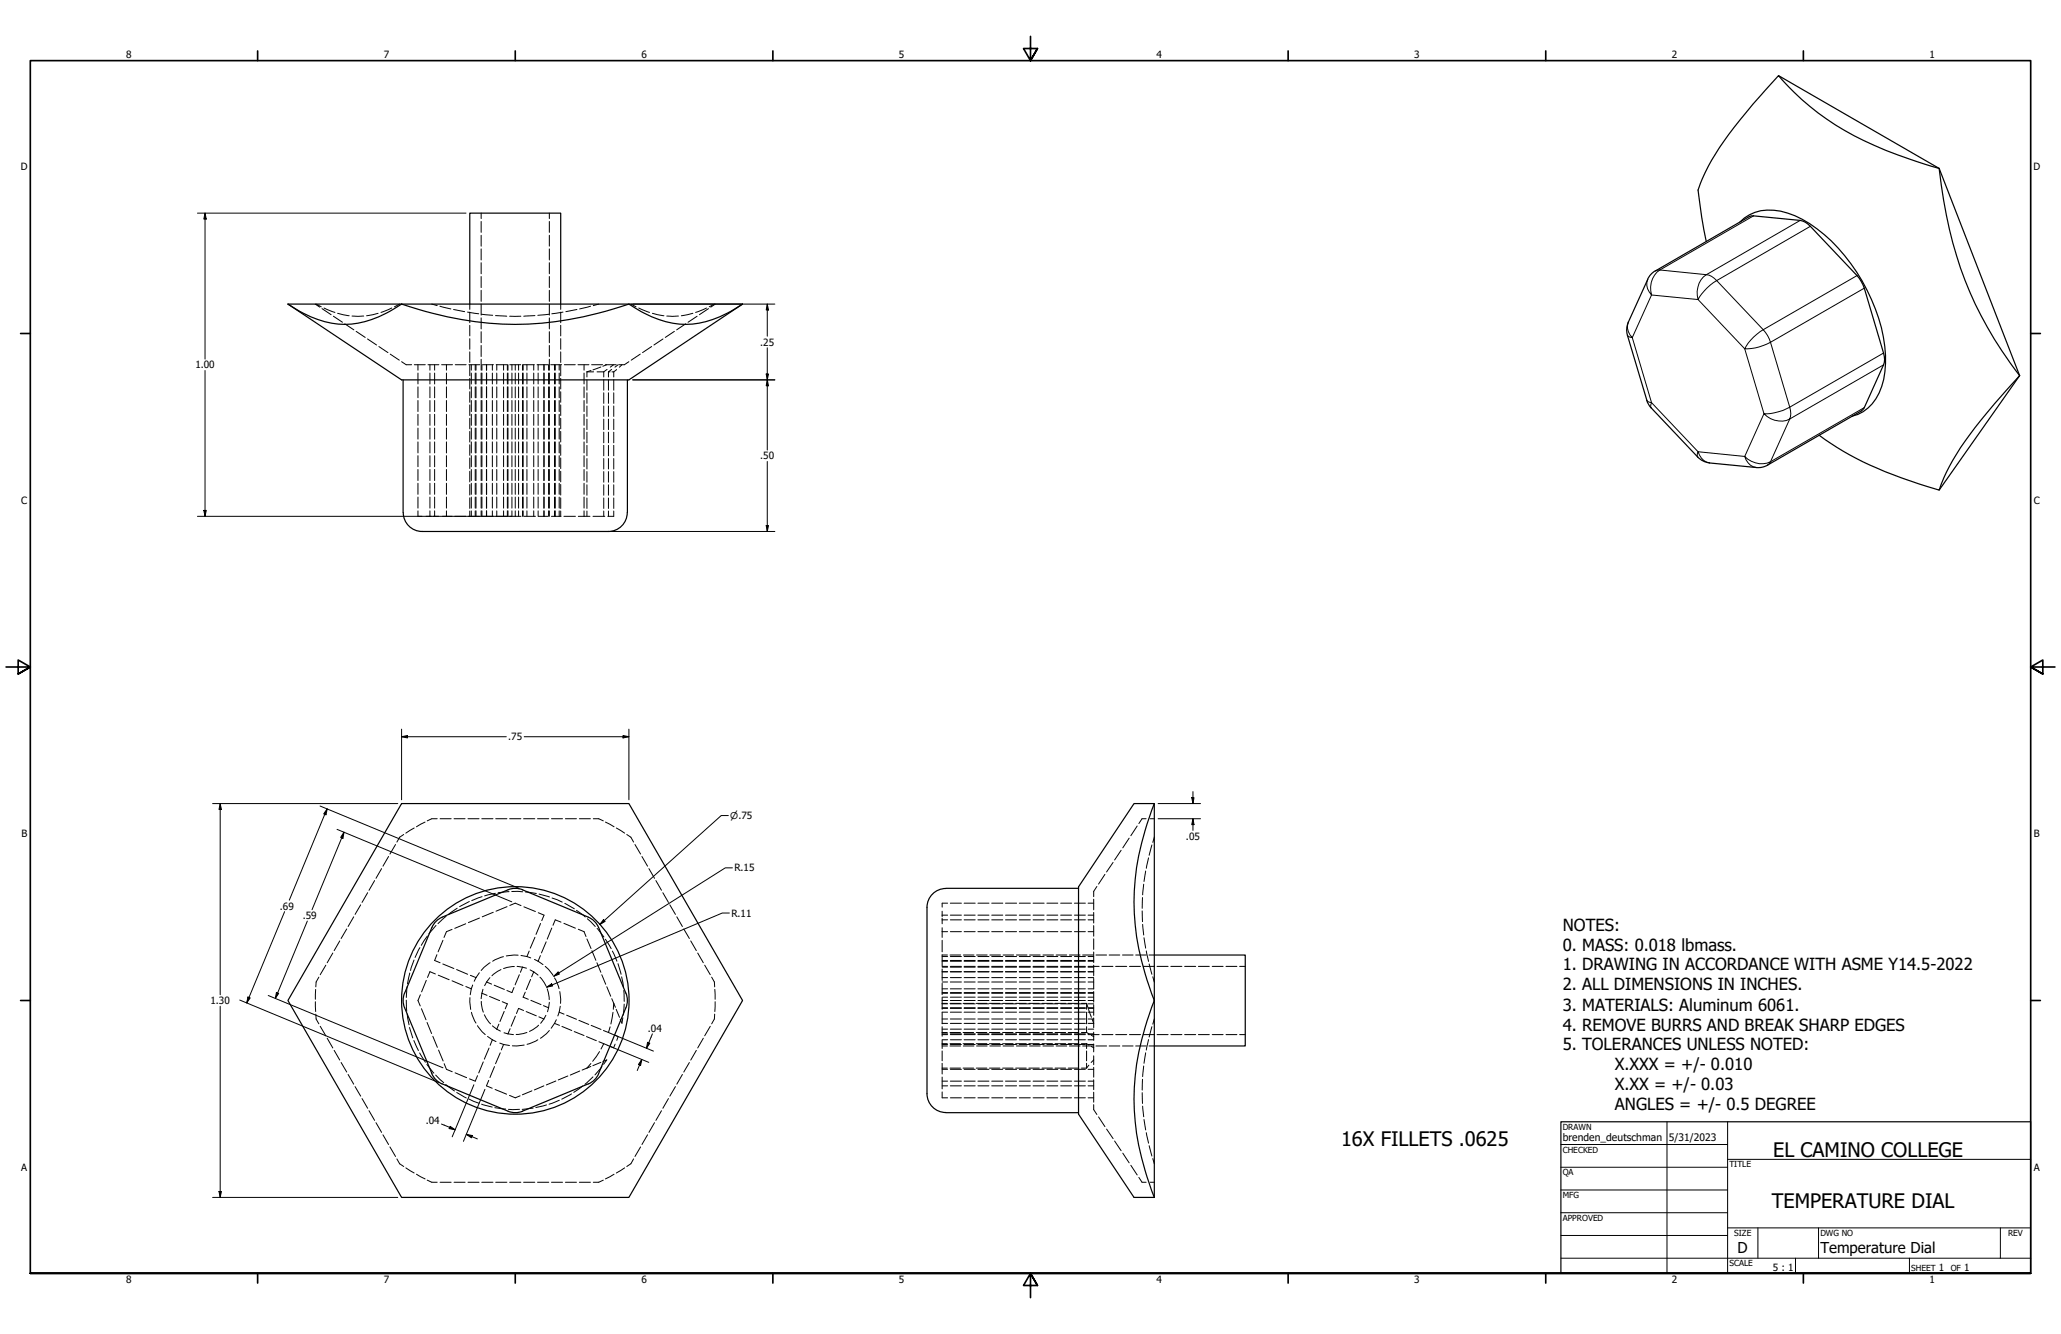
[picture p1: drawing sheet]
<svg xmlns="http://www.w3.org/2000/svg" width="864mm" height="559mm" viewBox="0 0 864 559" stroke-linecap="round" stroke-linejoin="round" font-family="sans-serif">
<!-- layer: Hidden (ANSI) -->
<g fill="none" stroke="#000" stroke-width=".42">
<path d="M201.6 89.3v2.3M201.6 92.8v4.5M201.6 98.6v4.5M230.2 89.3v2.3M230.2 92.8v4.5M230.2 98.6v4.5M201.6 104.3v4.6M201.6 110v4.7M201.6 115.8v4.7M230.2 104.3v4.6M230.2 110v4.7M230.2 115.8v4.7"/>
<path d="M132.1 127.4l1.9 1.3M132.5 127.4l2.1 1.1M134.9 129.3l3.8 2.5M135.8 129l4.5 1.9M139.7 132.5l3.8 2.5M141.5 131.3l4.8 1M144.5 135.6l3.8 2.6M147.5 132.4h4.9M149.2 138.8l3.8 2.6M158.4 131.3l-4.8 1M164.1 129l-4.5 1.9M167.4 127.4l-2.1 1.1"/>
<path d="M180.9 127.4l2.3 .6M184.3 128.3l4.6 1.1M190.1 129.7l4.6 .9M195.9 130.7l4.7 .7M196.8 127.4v2.2M196.8 130.7v4.5M196.8 136.3v4.4M201.6 121.6v4.6M201.6 127.4v4.6M201.6 133.2v4.6M201.6 138.9v4.7M201.7 131.6l4.7 .5"/>
<path d="M207.6 132.2l4.7 .3M213.6 132.5h4.6M224.2 132.2l-4.7 .3M230.1 131.6l-4.7 .5M230.2 121.6v4.6M230.2 127.4v4.6M230.2 133.2v4.6M230.2 138.9v4.7M234.9 127.4v2.2M234.9 130.7v4.5M234.9 136.3v4.4M235.9 130.7l-4.7 .7"/>
<path d="M241.7 129.7l-4.6 .9M247.5 128.3l-4.6 1.1M250.9 127.4l-2.3 .6M264.4 127.4l2.1 1.1M267.7 129l4.5 1.9M273.4 131.3l4.8 1M279.4 132.4h4.9M282.6 138.8l-3.8 2.6M287.3 135.6l-3.8 2.6M290.3 131.3l-4.8 1M292.1 132.5l-3.8 2.5M296 129l-4.5 1.9"/>
<path d="M296.9 129.3l-3.8 2.5M299.3 127.4l-2.1 1.1M299.7 127.4l-1.9 1.3M154 142l3.8 2.5M158.7 145.2l3.9 2.5M163.5 148.3l3.8 2.6M168.3 151.5l1.9 1.3h2.3M173.6 152.8h4.6M175.1 152.8v2.3M175.1 156.3v4.5M179.3 152.8h4.6M180.1 152.8v2.3"/>
<path d="M180.1 156.3v4.5M182.1 152.8v2.3M182.1 156.3v4.5M185 152.8h4.6M187.1 152.8v2.3M187.1 156.3v4.5M190.8 152.8h4.5M196.5 152.8h4.5M196.8 141.9v4.4M196.8 147.4v4.4M196.8 153v4.4M196.8 158.5v4.4"/>
<path d="M197.5 152.8v2.3M197.5 156.3v4.5M199.1 152.8v2.3M199.1 156.3v4.5M199.5 152.8v2.3M199.5 156.3v4.5M201.6 144.7v4.7M201.6 150.5v4.6M201.6 156.3v4.5M201.9 152.8v2.3M201.9 156.3v4.5M202.2 152.8h4.6"/>
<path d="M203.8 152.8v2.3M203.8 156.3v4.5M206.3 152.8v2.3M206.3 156.3v4.5M207.9 152.8h4.6M208.2 152.8v2.3M208.2 156.3v4.5M211 152.8v2.3M211 156.3v4.5M212.6 152.8v2.3M212.6 156.3v4.5M212.9 152.8v2.3"/>
<path d="M212.9 156.3v4.5M213.6 152.8h4.6M214.5 152.8v2.3M214.5 156.3v4.5M215.9 152.8v2.3M215.9 156.3v4.5M217.3 152.8v2.3M217.3 156.3v4.5M218.9 152.8v2.3M218.9 156.3v4.5M219.2 152.8v2.3M219.2 156.3v4.5"/>
<path d="M219.3 152.8h4.6M220.8 152.8v2.3M220.8 156.3v4.5M223.6 152.8v2.3M223.6 156.3v4.5M225 152.8h4.6M225.5 152.8v2.3M225.5 156.3v4.5M227.9 152.8v2.3M227.9 156.3v4.5M229.9 152.8v2.3M229.9 156.3v4.5"/>
<path d="M230.2 144.7v4.7M230.2 150.5v4.6M230.2 156.3v4.5M230.8 152.8h4.5M232.3 152.8v2.3M232.3 156.3v4.5M232.7 152.8v2.3M232.7 156.3v4.5M234.3 152.8v2.3M234.3 156.3v4.5M234.9 141.9v4.4M234.9 147.4v4.4"/>
<path d="M234.9 153v4.4M234.9 158.5v4.4M236.5 152.8h4.5M242.2 152.8h4.6M244.7 152.8v2.3M244.7 156.3v4.5M245.9 155.8h2.8M245.9 155.8v2.1M245.9 159.1v4.3M247.6 155.2l-1.7 .6M247.9 152.8h4.6M250.2 155.8h2.8"/>
<path d="M251.8 153.7l-3.3 1.2M253 155.8v2.1M253 159.1v4.3M253.6 152.8h4.6M254.3 152.8l-1.7 .6M254.4 154.7l-1.4 1.1M255 155.8v2.1M255 159.1v4.3M255 155.8h.7M256.3 154.7l-1.3 1.1M256.4 155.8h.8M257.1 152.8l-1.4 1"/>
<path d="M257.2 155.8v2.1M257.2 159.1v4.3M258.4 154.8l-1.2 1M259 152.8l-1.3 1M260.6 152.8l-1.1 1M263.5 151.5l-1.9 1.3h-2.3M268.3 148.3l-3.8 2.6M273 145.2l-3.8 2.5M277.8 142l-3.8 2.5M175.1 162.1v4.5M175.1 167.8v4.6M175.1 173.5v4.7"/>
<path d="M175.1 179.3v4.7M180.1 162.1v4.5M180.1 167.8v4.6M180.1 173.5v4.7M180.1 179.3v4.7M182.1 162.1v4.5M182.1 167.8v4.6M182.1 173.5v4.7M182.1 179.3v4.7M187.1 162.1v4.5M187.1 167.8v4.6M187.1 173.5v4.7"/>
<path d="M187.1 179.3v4.7M196.8 164.1v4.4M196.8 169.6v4.5M196.8 175.2v4.4M197.5 162.1v4.5M197.5 167.8v4.6M197.5 173.5v4.7M197.5 179.3v4.7M199.1 162.1v4.5M199.1 167.8v4.6M199.1 173.5v4.7M199.1 179.3v4.7"/>
<path d="M199.5 162.1v4.5M199.5 167.8v4.6M199.5 173.5v4.7M199.5 179.3v4.7M201.6 162.1v4.5M201.6 167.8v4.6M201.6 173.5v4.7M201.6 179.3v4.7M201.9 162.1v4.5M201.9 167.8v4.6M201.9 173.5v4.7M201.9 179.3v4.7"/>
<path d="M203.8 162.1v4.5M203.8 167.8v4.6M203.8 173.5v4.7M203.8 179.3v4.7M206.3 162.1v4.5M206.3 167.8v4.6M206.3 173.5v4.7M206.3 179.3v4.7M208.2 162.1v4.5M208.2 167.8v4.6M208.2 173.5v4.7M208.2 179.3v4.7"/>
<path d="M211 162.1v4.5M211 167.8v4.6M211 173.5v4.7M211 179.3v4.7M212.6 162.1v4.5M212.6 167.8v4.6M212.6 173.5v4.7M212.6 179.3v4.7M212.9 162.1v4.5M212.9 167.8v4.6M212.9 173.5v4.7M212.9 179.3v4.7"/>
<path d="M214.5 162.1v4.5M214.5 167.8v4.6M214.5 173.5v4.7M214.5 179.3v4.7M215.9 162.1v4.5M215.9 167.8v4.6M215.9 173.5v4.7M215.9 179.3v4.7M217.3 162.1v4.5M217.3 167.8v4.6M217.3 173.5v4.7M217.3 179.3v4.7"/>
<path d="M218.9 162.1v4.5M218.9 167.8v4.6M218.9 173.5v4.7M218.9 179.3v4.7M219.2 162.1v4.5M219.2 167.8v4.6M219.2 173.5v4.7M219.2 179.3v4.7M220.8 162.1v4.5M220.8 167.8v4.6M220.8 173.5v4.7M220.8 179.3v4.7"/>
<path d="M223.6 162.1v4.5M223.6 167.8v4.6M223.6 173.5v4.7M223.6 179.3v4.7M225.5 162.1v4.5M225.5 167.8v4.6M225.5 173.5v4.7M225.5 179.3v4.7M227.9 162.1v4.5M227.9 167.8v4.6M227.9 173.5v4.7M227.9 179.3v4.7"/>
<path d="M229.9 162.1v4.5M229.9 167.8v4.6M229.9 173.5v4.7M229.9 179.3v4.7M230.2 162.1v4.5M230.2 167.8v4.6M230.2 173.5v4.7M230.2 179.3v4.7M232.3 162.1v4.5M232.3 167.8v4.6M232.3 173.5v4.7M232.3 179.3v4.7"/>
<path d="M232.7 162.1v4.5M232.7 167.8v4.6M232.7 173.5v4.7M232.7 179.3v4.7M234.3 162.1v4.5M234.3 167.8v4.6M234.3 173.5v4.7M234.3 179.3v4.7M234.9 164.1v4.4M234.9 169.6v4.5M234.9 175.2v4.4M244.7 162.1v4.5"/>
<path d="M244.7 167.8v4.6M244.7 173.5v4.7M244.7 179.3v4.7M245.9 164.5v4.5M245.9 170.1v4.3M245.9 175.6v4.4M253 164.5v4.5M253 170.1v4.3M253 175.6v4.4M255 164.5v4.5M255 170.1v4.3M255 175.6v4.4"/>
<path d="M257.2 164.5v4.5M257.2 170.1v4.3M257.2 175.6v4.4M175.1 185.1v4.6M175.1 190.9v4.6M175.1 196.7v4.6M180.1 185.1v4.6M180.1 190.9v4.6M180.1 196.7v4.6M182.1 185.1v4.6M182.1 190.9v4.6M182.1 196.7v4.6"/>
<path d="M187.1 185.1v4.6M187.1 190.9v4.6M187.1 196.7v4.6M196.8 180.7v4.5M196.8 186.3v4.5M196.8 191.8v4.5M196.8 197.4v4.5M197.5 185.1v4.6M197.5 190.9v4.6M197.5 196.7v4.6M199.1 185.1v4.6M199.1 190.9v4.6"/>
<path d="M199.1 196.7v4.6M199.5 185.1v4.6M199.5 190.9v4.6M199.5 196.7v4.6M201.6 185.1v4.6M201.6 190.9v4.6M201.6 196.7v4.6M201.9 185.1v4.6M201.9 190.9v4.6M201.9 196.7v4.6M203.8 185.1v4.6M203.8 190.9v4.6"/>
<path d="M203.8 196.7v4.6M206.3 185.1v4.6M206.3 190.9v4.6M206.3 196.7v4.6M208.2 185.1v4.6M208.2 190.9v4.6M208.2 196.7v4.6M211 185.1v4.6M211 190.9v4.6M211 196.7v4.6M212.6 185.1v4.6M212.6 190.9v4.6"/>
<path d="M212.6 196.7v4.6M212.9 185.1v4.6M212.9 190.9v4.6M212.9 196.7v4.6M214.5 185.1v4.6M214.5 190.9v4.6M214.5 196.7v4.6M215.9 185.1v4.6M215.9 190.9v4.6M215.9 196.7v4.6M217.3 185.1v4.6M217.3 190.9v4.6"/>
<path d="M217.3 196.7v4.6M218.9 185.1v4.6M218.9 190.9v4.6M218.9 196.7v4.6M219.2 185.1v4.6M219.2 190.9v4.6M219.2 196.7v4.6M220.8 185.1v4.6M220.8 190.9v4.6M220.8 196.7v4.6M223.6 185.1v4.6M223.6 190.9v4.6"/>
<path d="M223.6 196.7v4.6M225.5 185.1v4.6M225.5 190.9v4.6M225.5 196.7v4.6M227.9 185.1v4.6M227.9 190.9v4.6M227.9 196.7v4.6M229.9 185.1v4.6M229.9 190.9v4.6M229.9 196.7v4.6M230.2 185.1v4.6M230.2 190.9v4.6"/>
<path d="M230.2 196.7v4.6M232.3 185.1v4.6M232.3 190.9v4.6M232.3 196.7v4.6M232.7 185.1v4.6M232.7 190.9v4.6M232.7 196.7v4.6M234.3 185.1v4.6M234.3 190.9v4.6M234.3 196.7v4.6M234.9 180.7v4.5M234.9 186.3v4.5"/>
<path d="M234.9 191.8v4.5M234.9 197.4v4.5M244.7 185.1v4.6M244.7 190.9v4.6M244.7 196.7v4.6M245.9 181v4.5M245.9 186.6v4.3M245.9 192.1v4.4M245.9 197.5v4.5M253 181v4.5M253 186.6v4.3M253 192.1v4.4"/>
<path d="M253 197.5v4.5M255 181v4.5M255 186.6v4.3M255 192.1v4.4M255 197.5v4.5M257.2 181v4.5M257.2 186.6v4.3M257.2 192.1v4.4M257.2 197.5v4.5M175.1 214v2.3h1.7M175.1 202.4v4.7M175.1 208.2v4.7"/>
<path d="M178.5 216.3h2.3M180.1 202.4v4.7M180.1 208.2v4.7M180.1 214v2.3M181.4 216.3h2.4M182.1 202.4v4.7M182.1 208.2v4.7M182.1 214v2.3M185.4 216.3h4M187.1 202.4v4.7M187.1 208.2v4.7M187.1 214v2.3"/>
<path d="M190.6 216.3h4.5M196.3 216.3h4.6M196.8 202.9v4.5M196.8 208.5v4.5M196.8 214.1v2.2M197.5 202.4v4.7M197.5 208.2v4.7M197.5 214v2.3M199.1 202.4v4.7M199.1 208.2v4.7M199.1 214v2.3M199.5 202.4v4.7"/>
<path d="M199.5 208.2v4.7M199.5 214v2.3M201.6 202.4v4.7M201.6 208.2v4.7M201.6 214v2.3M201.9 202.4v4.7M201.9 208.2v4.7M201.9 214v2.3M202.1 216.3h4.6M203.8 202.4v4.7M203.8 208.2v4.7M203.8 214v2.3"/>
<path d="M206.3 202.4v4.7M206.3 208.2v4.7M206.3 214v2.3M207.8 216.3h4.7M208.2 202.4v4.7M208.2 208.2v4.7M208.2 214v2.3M211 202.4v4.7M211 208.2v4.7M211 214v2.3M212.6 202.4v4.7M212.6 208.2v4.7"/>
<path d="M212.6 214v2.3M212.9 202.4v4.7M212.9 208.2v4.7M212.9 214v2.3M213.6 216.3h4.7M214.5 202.4v4.7M214.5 208.2v4.7M214.5 214v2.3M215.9 202.4v4.7M215.9 208.2v4.7M215.9 214v2.3M217.3 202.4v4.7"/>
<path d="M217.3 208.2v4.7M217.3 214v2.3M218.9 202.4v4.7M218.9 208.2v4.7M218.9 214v2.3M219.2 202.4v4.7M219.2 208.2v4.7M219.2 214v2.3M219.5 216.3h4.8M220.8 202.4v4.7M220.8 208.2v4.7M220.8 214v2.3"/>
<path d="M223.6 202.4v4.7M223.6 208.2v4.7M223.6 214v2.3M225.5 202.4v4.7M225.5 208.2v4.7M225.5 214v2.3h4.1M227.9 202.4v4.7M227.9 208.2v4.7M227.9 214v2.3M229.9 202.4v4.7M229.9 208.2v4.7M229.9 214v2.3"/>
<path d="M230.2 202.4v4.7M230.2 208.2v4.7M230.2 214v2.3M231.1 216.3h4M232.3 202.4v4.7M232.3 208.2v4.7M232.3 214v2.3M232.7 202.4v4.7M232.7 208.2v4.7M232.7 214v2.3M234.3 202.4v4.7M234.3 208.2v4.7"/>
<path d="M234.3 214v2.3M234.9 202.9v4.5M234.9 208.5v4.5M234.9 214.1v2.2M236.3 216.3h4.8M242.3 216.3h4.9M244.7 202.4v4.7M244.7 208.2v4.7M244.7 214v2.3M245.9 203.1v4.4M245.9 208.6v4.4M245.9 214.1v2.2"/>
<path d="M248.5 216.3h4.9M253 203.1v4.4M253 208.6v4.4M253 214.1v2.2M255 203.1v4.4M255 208.6v4.4M255 214.1v2.2M257.2 214.1v2.2h-2.5M257.2 203.1v4.4M257.2 208.6v4.4M162.8 358.8l-2.3 4M165.7 353.8l-2.3 4"/>
<path d="M169.2 349.6l-1.8 1.1-1.1 2M173.5 346.8l-3.4 2.2M178.1 344.4l-3.6 1.9M183.2 343h-2.3l-1.9 .9M184.4 343h4.6M190.2 343h4.7M196.1 343h4.6M201.9 343h4.7M207.7 343h4.7M213.6 343h4.6M219.4 343h4.7M225.2 343h4.7"/>
<path d="M231.1 343h4.6M236.9 343h4.7M242.8 343h4.6M248.6 343h2.3l1.9 .9M253.7 344.4l3.6 1.9M258.3 346.8l3.4 2.2M262.6 349.6l1.8 1.1 1.1 2M266.1 353.8l2.3 4M269 358.8l2.3 4M469.8 356.2l-2.8 4M473.1 351.1l-2.6 4.1M476.5 346l-2.7 4.1"/>
<path d="M480.3 343h-1.8l-1.3 2M481.3 359.3l-1 4.4M482 343h1.7M482.7 353.9l-1.2 4.4M483.7 350.7l-.7 2.2M151.1 379l-2.3 4M154.1 374l-2.4 4M157 368.9l-2.4 4M159.9 363.9l-2.4 4M196.7 377.6l-4.1 2.2M202 375.6l-4.3 1.7M207.6 374.2l-4.5 1.1"/>
<path d="M212.5 379.8l-4.7 1.9M213.3 373.5l-4.6 .5M213.6 379.3l2.3-1 2.4 1M214.4 373.4l4.6 .2M219.5 379.9l4.8 1.9M220.2 373.6l4.5 .7M225.9 374.5l4.4 1.2M231.3 376.2l4.3 1.7M236.7 378.4l4 2.3M271.9 363.9l2.4 4M274.8 368.9l2.4 4M277.7 374l2.4 4"/>
<path d="M280.7 379l2.3 4M397.1 378.3h-2.3v1.7M398.2 378.3h4.6M404 378.3h4.6M409.8 378.3h4.6M415.5 378.3h4.7M421.3 378.3h4.7M427.1 378.3h4.6M432.9 378.3h4.6M438.7 378.3h4.5M444.4 378.3h4.6M450.2 378.3h4.6"/>
<path d="M455.9 378.3h2.4M458.3 376.7v4.4M459.6 371.3l-1.3 2.1v2.2M463 366.3l-2.7 4M466.4 361.3l-2.7 4M478.7 376l-.1 4.5M479.2 370.4l-.4 4.4M480.1 364.9l-.7 4.4M139.4 399.2l-2.3 4.1M142.4 394.1l-2.4 4.1M145.3 389.1l-2.4 4M148.2 384l-2.3 4.1"/>
<path d="M176 396.9l-2.1 4.2M179.1 392.1l-2.6 3.9M182.7 387.7l-3 3.5M183.1 399.9l-1 2.4 2.3 1M185.6 393.9l-2 4.8M186.9 383.8l-3.4 3.1M189.4 389.3l-2.3 1-1 2.4M191.6 380.4l-3.8 2.7M195.1 387l-4.5 1.9M200.9 384.6l-4.6 1.9M206.7 382.1l-4.6 1.9M221.7 398.4l-.9 2.3"/>
<path d="M224.2 392.6l-2 4.6M225.6 382.3l2.4 1-1 2.3M226.5 386.8l-1.9 4.6M228.9 394.5l-2 4.7M231.2 388.7l-1.9 4.7M235.1 386.3l-2.4-1-1 2.3M236.3 386.8l4.8 2M241.6 381.3l3.6 2.8M242.3 389.3l2.4 1 .9 2M245.9 393.3l1.7 4M246.1 384.9l3.3 3.2M248 398.3l1.7 4"/>
<path d="M250.2 388.9l2.8 3.6M253.7 393.4l2.4 4M256.6 398.4l1.9 4.3M283.6 384l2.3 4.1M286.5 389.1l2.4 4M289.4 394.1l2.4 4.1M292.4 399.2l2.3 4.1M394.8 381.7v2.3M394.8 384.6v2.4M394.8 388.6v4.1M394.8 393.9v4.8M394.8 399.9v4.8"/>
<path d="M394.8 385.3h2.3M394.8 383.3h2.3M394.8 390.3h2.3M398.2 385.3h4.6M398.2 383.3h4.6M398.2 390.3h4.6M404 385.3h4.6M404 383.3h4.6M404 390.3h4.6M409.8 385.3h4.6M409.8 383.3h4.6M409.8 390.3h4.6"/>
<path d="M415.5 385.3h4.7M415.5 383.3h4.7M415.5 390.3h4.7M421.3 385.3h4.7M421.3 383.3h4.7M421.3 390.3h4.7M427.1 385.3h4.6M427.1 383.3h4.6M427.1 390.3h4.6M432.9 385.3h4.6M432.9 383.3h4.6M432.9 390.3h4.6"/>
<path d="M438.7 385.3h4.5M438.7 383.3h4.5M438.7 390.3h4.5M444.4 385.3h4.6M444.4 383.3h4.6M444.4 390.3h4.6M450.2 385.3h4.6M450.2 383.3h4.6M450.2 390.3h4.6M455.9 385.3h2.4M455.9 383.3h2.4M455.9 390.3h2.4"/>
<path d="M458.3 382.2v4.5M458.3 387.7v4.5M458.3 393.3v4.4M458.3 398.8v4.4M478.6 381.6l.1 4.5M478.8 387.2l.4 4.5M479.4 392.8l.7 4.4M480.3 398.3l1 4.4M132.1 419.6l.2 4.1M132.3 414.5l-.2 4.1M133.6 409.3l-1.1 2.1-.2 2M136.5 404.3l-2.3 4"/>
<path d="M170.2 419l.2 4.6M170.6 413.3l-.4 4.5M171.7 407.6l-.9 4.5M173.5 402.1l-1.5 4.4M176.1 416.7l-1 2.4 1 2.3M178.6 410.7l-1.9 4.8M182.4 408l-2.3-1-1 2.4M183.6 408.5l4.6 1.9M185.5 403.8l4.7 1.9M189.4 410.8l4.6 2M191.3 406.1l4.7 2M195.2 413.3l2.3 .9"/>
<path d="M196.9 417.9l.3 4.9M197.1 408.6l2.4 .9M197.5 414.2l-.5 2.5M198.1 412.6l-.6 1.6M199.5 409.5l-.8 1.5M200.9 407.5l-1.4 2M201.7 419.5l.8 4.5M201.9 416.1l-.3 2.2M201.9 416.1l2.2 .8M202.4 414.4l-.5 1.7M203.9 411.4l-.8 1.5M203.9 411.4l2.1 .8"/>
<path d="M205.1 417.4l4.3 1.8M205.3 409.6l-1.4 1.8M205.4 403.3l-2.6 1.9-1.2 1.3M207.1 412.7l4.2 1.8M209.9 406.1l-3.8 2.6M210.4 419.6l2.2 .9-.9 2.1M210.9 400.7l-4.5 2M215.4 413.6l-.9 2.2-2.1-.9M215.5 404.9l-4.5 .8M216.7 404.8l2.2 .3M217.1 400.1l-4.9 .3M217.6 408.3l-1.8 4.3"/>
<path d="M218.3 400.2l2.5 .5M218.9 405.1l1.7 .5M218.9 405.1l-.8 2.2M220.1 415.6l-.9 2.1 2.2 .9M220.8 400.7l1.6 .6M222.1 406.3l1.5 .8M222.3 410.3l-1.8 4.2M222.4 419l4.3 1.8M223.6 407.1l1.8 1.4M223.6 407.1l-.8 2.1M224 401.9l1.5 .8M225.5 402.7l2 1.4"/>
<path d="M226.3 409.3l2.6 3.8M226.4 400.3l-.9 2.4M228.5 404.8l1.3 1.2 1.9 2.6M229.3 414.2l.8 4.5M230.2 419.9l-.3 2.2M232.3 409.6l2 4.5M234.6 415.4l.3 4.9M250.1 403.3l1.7 4M252.2 408.3l1.6 4M254.3 413.3l1.6 4M256.3 418.3l1.6 3.7M259 403.7l1.2 4.4"/>
<path d="M260.5 409.2l.7 4.6M261.4 414.9l.2 4.6M295.3 404.3l2.3 4M298.2 409.3l1.1 2.1 .2 2M299.5 414.5l.2 4.1M299.7 419.6l-.2 4.1M394.8 407h2.3M394.8 405.1h2.3M394.8 411.4h2.3M394.8 416.1h2.3M394.8 414.2h2.3M394.8 409.5h2.3"/>
<path d="M394.8 400.7h2.3M394.8 402.7h2.3M394.8 404.8h2.3M394.8 400h2.2M394.8 405.9v4.8M394.8 411.9v4.8M394.8 417.9v4.9M394.8 402.3h2.3M394.8 415.8h2.3M394.8 417.7h2.3M394.8 419.1h2.3M398.1 400h4.4"/>
<path d="M398.2 407h4.6M398.2 405.1h4.6M398.2 411.4h4.6M398.2 416.1h4.6M398.2 414.2h4.6M398.2 409.5h4.6M398.2 400.7h4.6M398.2 402.7h4.6M398.2 404.8h4.6M398.2 402.3h4.6M398.2 415.8h4.6M398.2 417.7h4.6"/>
<path d="M398.2 419.1h4.6M403.7 400h4.4M404 407h4.6M404 405.1h4.6M404 411.4h4.6M404 416.1h4.6M404 414.2h4.6M404 409.5h4.6M404 400.7h4.6M404 402.7h4.6M404 404.8h4.6M404 402.3h4.6"/>
<path d="M404 415.8h4.6M404 417.7h4.6M404 419.1h4.6M409.2 400h4.4M409.8 407h4.6M409.8 405.1h4.6M409.8 411.4h4.6M409.8 416.1h4.6M409.8 414.2h4.6M409.8 409.5h4.6M409.8 400.7h4.6M409.8 402.7h4.6"/>
<path d="M409.8 404.8h4.6M409.8 402.3h4.6M409.8 415.8h4.6M409.8 417.7h4.6M409.8 419.1h4.6M414.8 400h4.4M415.5 407h4.7M415.5 405.1h4.7M415.5 411.4h4.7M415.5 416.1h4.7M415.5 414.2h4.7M415.5 409.5h4.7"/>
<path d="M415.5 400.7h4.7M415.5 402.7h4.7M415.5 404.8h4.7M415.5 402.3h4.7M415.5 415.8h4.7M415.5 417.7h4.7M415.5 419.1h4.7M420.3 400h4.5M421.3 407h4.7M421.3 405.1h4.7M421.3 411.4h4.7M421.3 416.1h4.7"/>
<path d="M421.3 414.2h4.7M421.3 409.5h4.7M421.3 400.7h4.7M421.3 402.7h4.7M421.3 404.8h4.7M421.3 402.3h4.7M421.3 415.8h4.7M421.3 417.7h4.7M421.3 419.1h4.7M425.9 400h4.4M427.1 407h4.6M427.1 405.1h4.6"/>
<path d="M427.1 411.4h4.6M427.1 416.1h4.6M427.1 414.2h4.6M427.1 409.5h4.6M427.1 400.7h4.6M427.1 402.7h4.6M427.1 404.8h4.6M427.1 402.3h4.6M427.1 415.8h4.6M427.1 417.7h4.6M427.1 419.1h4.6M431.4 400h4.5"/>
<path d="M432.9 407h4.6M432.9 405.1h4.6M432.9 411.4h4.6M432.9 416.1h4.6M432.9 414.2h4.6M432.9 409.5h4.6M432.9 400.7h4.6M432.9 402.7h4.6M432.9 404.8h4.6M432.9 402.3h4.6M432.9 415.8h4.6M432.9 417.7h4.6"/>
<path d="M432.9 419.1h4.6M437 400h4.5M438.7 407h4.5M438.7 405.1h4.5M438.7 411.4h4.5M438.7 416.1h4.5M438.7 414.2h4.5M438.7 409.5h4.5M438.7 400.7h4.5M438.7 402.7h4.5M438.7 404.8h4.5M438.7 402.3h4.5"/>
<path d="M438.7 415.8h4.5M438.7 417.7h4.5M438.7 419.1h4.5M442.5 400h4.5M444.4 407h4.6M444.4 405.1h4.6M444.4 411.4h4.6M444.4 416.1h4.6M444.4 414.2h4.6M444.4 409.5h4.6M444.4 400.7h4.6M444.4 402.7h4.6"/>
<path d="M444.4 404.8h4.6M444.4 402.3h4.6M444.4 415.8h4.6M444.4 417.7h4.6M444.4 419.1h4.6M448.1 400h4.5M450.2 407h4.6M450.2 405.1h4.6M450.2 411.4h4.6M450.2 416.1h4.6M450.2 414.2h4.6M450.2 409.5h4.6"/>
<path d="M450.2 400.7h4.6M450.2 402.7h4.6M450.2 404.8h4.6M450.2 402.3h4.6M450.2 415.8h4.6M450.2 417.7h4.6M450.2 419.1h4.6M453.6 400h4.5M455.9 407h2.4M455.9 405.1h2.4M455.9 411.4h2.4M455.9 416.1h2.4"/>
<path d="M455.9 414.2h2.4M455.9 409.5h2.4M455.9 400.7h2.4M455.9 402.7h2.4M455.9 404.8h4.7M455.9 402.3h2.4M455.9 415.8h2.4M455.9 417.7h2.4M455.9 419.1h2.4M458.3 404.3v4.4M458.3 409.8v4.5M458.3 415.4v4.4"/>
<path d="M459.2 400h4.5M461.7 404.8h4.6M464.8 400h4.4M467.5 404.8h4.6M470.3 400h4.5M473.3 404.8h4.6M475.9 400h4.4M479 404.8h4.7M481.5 400h2.2M481.5 403.8l1.2 4.3M483 409.2l.7 2.2M484.8 404.8h4.7"/>
<path d="M490.6 404.8h4.6M496.4 404.8h4.6M502.2 404.8h4.5M507.9 404.8h4.6M513.7 404.8h4.6M519.4 404.8h2.4M132.3 424.8l.2 2 1.1 2.1M134.2 429.9l2.3 4M137.1 434.9l2.3 4.1M140 440l2.4 4.1M170.6 424.8l.8 4.5M171.6 430.4l1.4 4.4"/>
<path d="M173.4 435.9l1.9 4.2M176.6 422.5l1.9 4.7M178.9 428.3l1.9 4.6M181.4 434.1l1.9 4.6M183.8 439.9l1.9 4.5M197.5 424.1l2 4.5M200.1 429.6l1.9 2.6 1.3 1.2M202.9 425.1l2.6 3.8M204.3 434.1l2 1.4M204.9 439l-2 4.7M206.3 435.5l1.5 .8M206.3 435.5l-.9 2.4"/>
<path d="M206.4 429.7l1.8 1.4M208.2 431.1l1.5 .8M209 429l-.8 2.1M209.4 436.9l1.6 .6M211 437.5l2.5 .5M211 437.5l-.9 2.3M211.2 432.6l1.7 .5M211.3 423.7l-1.8 4.2M212.9 433.1l2.2 .3M213.7 430.9l-.8 2.2M216 425.6l-1.8 4.3M219.4 423.3l-2.1-.9-.9 2.2"/>
<path d="M219.6 437.8l-4.9 .3M220.5 423.7l4.2 1.8M220.8 432.5l-4.5 .8M225.4 435.5l-4.5 2M225.7 429.5l-3.8 2.6M225.8 426l2.1 .8M227.7 421.3l2.2 .8M227.9 426.8l-1.4 1.8M228.7 425.3l-.8 1.5M229.9 422.1l-.5 1.7M230.2 431.7l-1.2 1.3-2.6 1.9M232.3 428.7l-1.4 2"/>
<path d="M232.3 428.7l2.1 .8M233.1 427.2l-.8 1.5M234.3 424l-.6 1.6M234.3 424l2 .8M234.8 421.5l-.5 2.5M235.5 430l4.1 1.7M237.4 425.3l4.2 1.7M240.6 432.1l4.1 1.7M242.6 427.4l4.1 1.7M245.7 434.2l4.2 1.7M247.7 429.5l4.1 1.7M251 436.4l2 .8"/>
<path d="M252.9 431.7l2.1 .8M253 437.2l1.4 .6M253 437.2l-1.2 2.2M255 432.5l1.3 .6M255.7 430.1l-.7 2.4M256.9 424.1l-.9 4.8M257.2 420.3l-.2 2.5M257.7 433.6l1.3 .6-.6 1.6M257.7 437.4l-.6 1.5-1.4-.6M258.2 422.8l1.4 3.3M261 426.3l-.4 2.3-.7-1.6M261.6 420.6l-.4 4.6"/>
<path d="M291.8 440l-2.4 4.1M294.7 434.9l-2.3 4.1M297.6 429.9l-2.3 4M299.5 424.8l-.2 2-1.1 2.1M394.8 426.8h2.3M394.8 422.1h2.3M394.8 431.1h2.3M394.8 433.1h2.3M394.8 428.7h2.3M394.8 437.5h2.3M394.8 435.5h2.3M394.8 433.4h2.3"/>
<path d="M394.8 438.1h2.2M394.8 437.2h2.1M394.8 430.1v4M394.8 435.7v3.5M394.8 422.4h2.3M394.8 432.5h2.1M394.8 420.5h2.3M394.8 420.3h2.1M397.1 424h-2.3v4.9M398.1 438.1h4.4M398.1 437.2h4.4M398.1 432.5h4.4"/>
<path d="M398.1 420.3h4.4M398.2 426.8h4.6M398.2 422.1h4.6M398.2 431.1h4.6M398.2 433.1h4.6M398.2 428.7h4.6M398.2 437.5h4.6M398.2 435.5h4.6M398.2 424h4.6M398.2 433.4h4.6M398.2 422.4h4.6M398.2 420.5h4.6"/>
<path d="M403.5 437.2h4.5M403.5 432.5h4.5M403.5 420.3h4.5M403.7 438.1h4.4M404 426.8h4.6M404 422.1h4.6M404 431.1h4.6M404 433.1h4.6M404 428.7h4.6M404 437.5h4.6M404 435.5h4.6M404 424h4.6"/>
<path d="M404 433.4h4.6M404 422.4h4.6M404 420.5h4.6M409.1 437.2h4.4M409.1 432.5h4.4M409.1 420.3h4.4M409.2 438.1h4.4M409.8 426.8h4.6M409.8 422.1h4.6M409.8 431.1h4.6M409.8 433.1h4.6M409.8 428.7h4.6"/>
<path d="M409.8 437.5h4.6M409.8 435.5h4.6M409.8 424h4.6M409.8 433.4h4.6M409.8 422.4h4.6M409.8 420.5h4.6M414.6 437.2h4.4M414.6 432.5h4.4M414.6 420.3h4.4M414.8 438.1h4.4M415.5 426.8h4.7M415.5 422.1h4.7"/>
<path d="M415.5 431.1h4.7M415.5 433.1h4.7M415.5 428.7h4.7M415.5 437.5h4.7M415.5 435.5h4.7M415.5 424h4.7M415.5 433.4h4.7M415.5 422.4h4.7M415.5 420.5h4.7M420.1 437.2h4.4M420.1 432.5h4.4M420.1 420.3h4.4"/>
<path d="M420.3 438.1h4.5M421.3 426.8h4.7M421.3 422.1h4.7M421.3 431.1h4.7M421.3 433.1h4.7M421.3 428.7h4.7M421.3 437.5h4.7M421.3 435.5h4.7M421.3 424h4.7M421.3 433.4h4.7M421.3 422.4h4.7M421.3 420.5h4.7"/>
<path d="M425.6 437.2h4.4M425.6 432.5h4.4M425.6 420.3h4.4M425.9 438.1h4.4M427.1 426.8h4.6M427.1 422.1h4.6M427.1 431.1h4.6M427.1 433.1h4.6M427.1 428.7h4.6M427.1 437.5h4.6M427.1 435.5h4.6M427.1 424h4.6"/>
<path d="M427.1 433.4h4.6M427.1 422.4h4.6M427.1 420.5h4.6M431.1 437.2h4.4M431.1 432.5h4.4M431.1 420.3h4.4M431.4 438.1h4.5M432.9 426.8h4.6M432.9 422.1h4.6M432.9 431.1h4.6M432.9 433.1h4.6M432.9 428.7h4.6"/>
<path d="M432.9 437.5h4.6M432.9 435.5h4.6M432.9 424h4.6M432.9 433.4h4.6M432.9 422.4h4.6M432.9 420.5h4.6M436.6 437.2h4.4M436.6 432.5h4.4M436.6 420.3h4.4M437 438.1h4.5M438.7 426.8h4.5M438.7 422.1h4.5"/>
<path d="M438.7 431.1h4.5M438.7 433.1h4.5M438.7 428.7h4.5M438.7 437.5h4.5M438.7 435.5h4.5M438.7 424h4.5M438.7 433.4h4.5M438.7 422.4h4.5M438.7 420.5h4.5M442.1 437.2h4.4M442.1 432.5h4.4M442.1 420.3h4.4"/>
<path d="M442.5 438.1h4.5M444.4 426.8h4.6M444.4 422.1h4.6M444.4 431.1h4.6M444.4 433.1h4.6M444.4 428.7h4.6M444.4 437.5h4.6M444.4 435.5h4.6M444.4 424h4.6M444.4 433.4h4.6M444.4 422.4h4.6M444.4 420.5h4.6"/>
<path d="M447.6 437.2h4.4M447.6 432.5h4.4M447.6 420.3h4.4M448.1 438.1h4.5M450.2 426.8h4.6M450.2 422.1h4.6M450.2 431.1h4.6M450.2 433.1h4.6M450.2 428.7h4.6M450.2 437.5h4.6M450.2 435.5h4.6M450.2 424h4.6"/>
<path d="M450.2 433.4h4.6M450.2 422.4h4.6M450.2 420.5h4.6M453.1 437.2h2.2M453.1 432.5h2.2M453.1 420.3h2.2M453.6 438.1h4.5M455.3 437.2l1 .6M455.3 432.5l1 .6M455.3 420.3v2.5M455.3 424v4.9M455.3 430.1v2.4"/>
<path d="M455.3 437.2v2M455.3 420.3l.6 1.7M455.9 426.8h2.4M455.9 422.1h2.4M455.9 431.1h2.4M455.9 433.1h2.4M455.9 437.5h2.4M455.9 435.5h2.4M455.9 424h2.4M455.9 433.4h4.7M455.9 422.4h2.4M455.9 420.5h2.4"/>
<path d="M456.1 422.8l1.2 3.3M457.3 438.3l1 .6M457.3 433.6l1 .6M457.6 427l.7 1.7h-2.4M458.3 420.9v4.4M458.3 426.4v4.1M458.3 432.4v3.4M458.3 437.3v3.3M459.2 438.1h4.5M461.7 433.4h4.6M464.8 438.1h4.4M467.5 433.4h4.6"/>
<path d="M470.3 438.1h4.5M473.3 433.4h4.6M475.9 438.1h4.4M479 433.4h4.7M481.3 435.5l-1 4.4M481.5 438.1h2.2M482.7 430.1l-1.2 4.3M483.7 426.8l-.7 2.2M484.8 433.4h4.7M490.6 433.4h4.6M496.4 433.4h4.6M502.2 433.4h4.5"/>
<path d="M507.9 433.4h4.6M513.7 433.4h4.6M519.4 433.4h2.4M142.9 445.1l2.4 4M145.9 450.1l2.3 4.1M148.8 455.2l2.3 4M175.8 441.1l2.4 3.8M178.9 445.9l2.9 3.6M182.6 450.3l3.3 3.2M186.1 445.6l1 2.3 2.4 1M186.8 454.3l3.6 2.7M190.7 449.4l4.8 2"/>
<path d="M191.4 457.6l4 2.3M200.1 450.6l-1 2.3-2.4-1M202.5 444.8l-1.9 4.7M204.8 452.6l-1 2.3 2.4 1M207.2 446.8l-1.9 4.6M207.5 456.4l4.8 1.9M209.6 441l-2 4.6M213.5 458.9l2.4 1 2-.9M222.9 456.9l-4 1.7M227.9 454.9l-4 1.7M232.9 452.8l-4 1.7M237.9 450.7l-4 1.7"/>
<path d="M239.5 458.2l-4.1 2.2M243 448.6l-4 1.7M244.2 454.9l-3.8 2.7M245.9 447.4l-2 .8M247.6 445.5l-1.7 1.9M247.6 446.7l-1.7 .7M248.5 451.1l-3.4 3.1M251.2 440.5l-2.9 4.1M251.8 445l-3.4 1.4M252.2 446.8l-2.9 3.5M252.6 444.6l1.7-.6-1.4 1.8M283 455.2l-2.3 4"/>
<path d="M285.9 450.1l-2.3 4.1M288.9 445.1l-2.4 4M394.8 440.2v4.2M394.8 445.4v4.5M394.8 451.2v4.9M394.8 457.4v2.5h2.3M394.8 454.9h2.3M394.8 452.9h2.3M394.8 447.4h2.1M394.8 447.9h2.3M398.1 447.4h4.4M398.2 454.9h4.6"/>
<path d="M398.2 452.9h4.6M398.2 447.9h4.6M398.2 459.9h4.6M403.5 447.4h4.5M404 454.9h4.6M404 452.9h4.6M404 447.9h4.6M404 459.9h4.6M409.1 447.4h4.4M409.8 454.9h4.6M409.8 452.9h4.6M409.8 447.9h4.6"/>
<path d="M409.8 459.9h4.6M414.6 447.4h4.4M415.5 454.9h4.7M415.5 452.9h4.7M415.5 447.9h4.7M415.5 459.9h4.7M420.1 447.4h4.4M421.3 454.9h4.7M421.3 452.9h4.7M421.3 447.9h4.7M421.3 459.9h4.7M425.6 447.4h4.4"/>
<path d="M427.1 454.9h4.6M427.1 452.9h4.6M427.1 447.9h4.6M427.1 459.9h4.6M431.1 447.4h4.4M432.9 454.9h4.6M432.9 452.9h4.6M432.9 447.9h4.6M432.9 459.9h4.6M436.6 447.4h4.4M438.7 454.9h4.5M438.7 452.9h4.5"/>
<path d="M438.7 447.9h4.5M438.7 459.9h4.5M442.1 447.4h4.4M444.4 454.9h4.6M444.4 452.9h4.6M444.4 447.9h4.6M444.4 459.9h4.6M447.6 447.4h4.4M450.2 454.9h4.6M450.2 452.9h4.6M450.2 447.9h4.6M450.2 459.9h4.6"/>
<path d="M453.1 447.4h2.2M455.3 440.2v4.2M455.3 445.4v2M455.9 454.9h2.4M455.9 452.9h2.4M455.9 447.9h2.4M455.9 459.9h2.4M456.2 446.2l-.9 1.2M458.3 444l-1.1 1.1M458.3 442.3v3.7M458.3 447.1v4.1M458.3 452.3v4.1"/>
<path d="M458.3 457.5v4.2M478.6 457.7l.1 4.5M478.7 452.1l-.1 4.5M479.2 446.5l-.4 4.5M480.1 441l-.7 4.4M151.7 460.2l2.4 4M154.6 465.3l2.4 4M157.5 470.3l2.4 4M160.5 475.4l2.3 4M196.5 460.4l4.2 1.8M201.8 462.5l4.4 1.2M207.3 464l4.6 .6"/>
<path d="M213 464.7h4.7M223.4 464.2l-4.6 .5M229 462.9l-4.5 1M234.4 460.9l-4.3 1.6M271.3 475.4l-2.3 4M274.3 470.3l-2.4 4M277.2 465.3l-2.4 4M280.1 460.2l-2.4 4M458.3 462.7v2.1l1.3 2.1M460.3 467.9l2.7 4M463.7 472.9l2.7 4M467 478l2.8 4"/>
<path d="M478.8 463.4l.4 4.4M479.4 468.9l.7 4.4M480.3 474.5l1 4.4M481.5 479.9l1.2 4.4M163.4 480.4l2.3 4M166.3 485.5l1.1 2 1.8 1.1M170.1 489.2l3.4 2.2M174.5 491.9l3.6 1.9M179 494.3l1.9 .9h2.3M184.4 495.2h4.6M190.2 495.2h4.7M196.1 495.2h4.6"/>
<path d="M201.9 495.2h4.7M207.7 495.2h4.7M213.6 495.2h4.6M219.4 495.2h4.7M225.2 495.2h4.7M231.1 495.2h4.6M236.9 495.2h4.7M242.8 495.2h4.6M252.8 494.3l-1.9 .9h-2.3M257.3 491.9l-3.6 1.9M261.7 489.2l-3.4 2.2M265.5 485.5l-1.1 2-1.8 1.1"/>
<path d="M268.4 480.4l-2.3 4M470.5 483l2.6 4.1M473.8 488.1l2.7 4.1M477.2 493.2l1.3 2h1.8M482 495.2h1.7M483 485.3l.7 2.2"/>
</g>
<!-- layer: Visible (ANSI) -->
<g fill="none" stroke="#000" stroke-width=".51">
<path d="M745.2 31.7l67.3 38.8 33.8 86.9M729 93a17.6 17.6 0 0 1 17.1-4.5 48 48 0 0 1 24.1 15.4 76.2 76.2 0 0 1 19.9 44.9 29.5 29.5 0 0 1-5.6 20.4 15.4 15.4 0 0 1-8.5 5.2M690.4 117l1.1-1.8 1.6-1.4 39.9-23.1 1.8-.3 19.5 1.9a7.2 7.2 0 0 1 4.3 2.5l19.5 20.6 1.8 2.5 1.3 2.8 8 27.2a7.1 7.1 0 0 1 0 4.9l-8.6 18.8-39.9 23.2M690.4 117l-8.1 17.9a8 8 0 0 0-.4 5.6l8.8 28.9 20.7 22.1a7.9 7.9 0 0 0 5 2.4l19.5 1.9M714.9 101.2l-1.9-10.3-1.5-11.3a84.8 84.8 0 0 1 15.1-26.3l8-9.8 10.6-11.8a110.3 110.3 0 0 0 45 31.3l13.2 4.8 9.1 2.7a164.2 164.2 0 0 0 28.1 79l5.7 7.9M120.6 127.4a44.5 44.5 0 0 0 23.9 8.5 44.5 44.5 0 0 0 23.8-8.5M120.6 127.4l47.7 31.7h95.2l47.6-31.7M120.6 127.4h47.7M168.3 127.4a137.1 137.1 0 0 0 85.3 3l9.9-3a44.5 44.5 0 0 0 23.8 8.5 44.5 44.5 0 0 0 23.8-8.5M168.3 127.4h142.8M196.8 127.4v-38.1h38.1v38.1M168.9 159.1v55.6"/>
<path d="M262.9 159.1v55.6M846.3 157.4l-2 2.1a211.5 211.5 0 0 0-26 33.3l-3.8 7.5-2 5a161.5 161.5 0 0 1-47.8-21.2l-2.4-1.8M846.3 157.4l-33.8 47.9M740.7 194.8l-2 .8-2.8 .3M169 214.7a7.9 7.9 0 0 0 7.8 7.9h78.2M262.8 214.7a7.9 7.9 0 0 1-7.9 7.9M168.3 336.6h95.2l47.6 82.5-47.6 82.5h-95.2l-47.7-82.5zM483.7 336.6a103.6 103.6 0 0 0-5.4 65.9l2.3 8 3.1 8.6M396.3 372.2a7.9 7.9 0 0 0-7.9 7.8v78.2M396.4 372.1h55.5M185.3 384.2a7.9 7.9 0 0 0-4.3 4.3l-11.5 27.6M185.3 384.2l27.6-11.5a8 8 0 0 1 6.1 0l27.5 11.5"/>
<path d="M246.5 384.2a7.9 7.9 0 0 1 4.3 4.3l11.5 27.6M169.5 416a8 8 0 0 0 0 6.1l11.5 27.6M262.3 416a8 8 0 0 1 0 6.1l-11.5 27.6M483.7 400h38.1v38.1h-38.1M483.7 419.1a103.6 103.6 0 0 0-5.4 65.8l2.3 8.1 3.1 8.6M483.7 419.1v-82.5h-8.5l-23.3 34.9v95.2l23.3 34.9h8.5M483.7 419.1v82.5M180.9 449.7a8 8 0 0 0 4.4 4.4M185.3 454l27.6 11.5M250.9 449.7a8 8 0 0 1-4.4 4.4l-27.6 11.4M388.4 458.1a7.9 7.9 0 0 0 7.9 7.9M212.9 465.5a8 8 0 0 0 6.1 0"/>
<path d="M396.4 466.1h55.5"/>
<circle cx="215.9" cy="419.1" r="47.7"/>
</g>
<!-- layer: Visible Narrow (ANSI) -->
<g fill="none" stroke="#000" stroke-width=".42">
<path d="M734.8 90.4l-39.3 22.7M754.3 92.3l-39.3 22.8-19.5-2M758.6 94.8l-39.3 22.7M695.5 113.1l-1.8 .4M695.5 113.1a9.3 9.3 0 0 0-3.5 10.5 6.1 6.1 0 0 1-1.6-6.6M713.8 116l1.2-.9a6.8 6.8 0 0 1 4.3 2.4l-4 3.1-2.3 2.5-1.5 2.4a10 10 0 0 1 2.3-9.5zM778.1 115.4l-39.3 22.7-19.5-20.6M682.3 134.9a5.7 5.7 0 0 0 1.7 6.5l-1.1-.2-1-.7M692 123.6l19.5 1.9 19.6 20.6 8 27.2-8 17.9-19.6-2-19.5-20.5-8-27.3zM781.2 120.7l-39.3 22.7M734.8 141.2l4-3.1a13.3 13.3 0 0 1 3.1 5.3l-3 1.3-3.4 1-4.4 .4 1.4-2.4zM741.9 143.4l8 27.2 39.3-22.7"/>
<path d="M789.2 152.8l-39.3 22.7M690.1 167.6l.3 .5 1.6 .6-.4 1.7 .3 .5M739.1 173.3l4.5-.4 3.4-.9 2.9-1.4a7.1 7.1 0 0 1 0 4.9 9.3 9.3 0 0 1-10.8-2.2zM781.2 170.8l-39.3 22.6 8-17.9M711.4 191.5l-.3-.6 .4-1.7a6.4 6.4 0 0 0 4.8 4.7M740.7 194.8l1.2-1.4a9.3 9.3 0 0 1-10.8-2.2 6.2 6.2 0 0 0 4.8 4.6"/>
</g>
<!-- layer: Border (ANSI) -->
<g fill="none" stroke="#000" stroke-width=".7">
<path d="M431.8 15.2v10.2l-2.9-5.1h5.8l-2.9 5.1 2.9-5.1M107.9 21.3v4.1M215.9 21.3v4.1M323.8 21.3v4.1M539.8 21.3v4.1M647.7 21.3v4.1M755.6 21.3v4.1M8.6 139.7h4.1M850.9 139.7h4.1M2.5 279.4h10.2l-5.1-2.9v5.8l5.1-2.9-5.1 2.9M861.1 279.4h-10.2l5.1-2.9v5.8l-5.1-2.9 5.1 2.9M8.6 419.1h4.1"/>
<path d="M850.9 419.1h4.1M12.7 533.4v-508h838.2v508h-838.2h838.2M107.9 533.4v4.1M215.9 533.4v4.1M323.8 533.4v4.1M434.7 538.5l-2.9-5.1 2.9 5.1h-5.8l2.9-5.1v10.2M539.8 533.4v4.1M647.7 533.4v4.1M755.6 533.4v4.1"/>
</g>
<!-- layer: Title (ANSI) -->
<g fill="none" stroke="#000" stroke-width=".42">
<path d="M654 479.4h69.9M698.5 469.9v63.5M723.9 469.9v63.5M654 488.9h69.9M654 498.5h69.9M723.9 485.6h127M654 508h69.9M654 517.5h69.9M723.9 514.3h127M736.6 514.3v12.7M762 514.3v12.7M838.2 514.3v12.7"/>
<path d="M654 527h196.9M752.3 527v6.4M800.1 527v6.4"/>
</g>
<path d="M654 469.9h196.9v63.5h-196.9z" fill="none" stroke="#000" stroke-width=".51"/>
<!-- layer: Dimension (ANSI) -->
<g fill="none" stroke="#000" stroke-width=".42">
<path d="M82.7 89.3h112.6M85.9 89.3l.5 2.5h-1zM85.9 89.3v61.1M265.1 127.4h59.6M321.5 127.4l.5 2.5h-.9zM321.5 127.4v13.4M85.9 155.2v61.1M265.1 159.1h59.6M321.1 156.7h.9l-.5 2.4zM321.5 159.1l.5 2.5h-.9zM321.5 145.7v42.8M321.5 193.3v29.3"/>
<path d="M82.7 216.3h131.6M85.4 213.8h1l-.5 2.5zM217.5 222.6h107.2M321.1 220.2h.9l-.5 2.4zM168.3 308.6l2.5-.5v1zM168.3 308.6h43.9M168.3 305.4v29.6M219.6 308.6h43.9M261 308.1l2.5 .5-2.5 .5zM263.5 305.4v29.6M89.1 336.6h77.6M92.3 336.6l.5 2.5h-1z"/>
<path d="M92.3 336.6v80.1M134.1 337.6l83.4 34.5M137.1 338.8l-.5 2.5-1-.4zM137.1 338.8l-15.9 38.3M485.3 336.6h17.7M499.4 334.1h.9l-.4 2.5zM499.9 331.6v5M141.2 347.4l73.2 30.4M144.1 348.6l-.4 2.6-1-.4zM144.1 348.6l-13.4 32.5M305.2 341.6h-3l-50.9 45.7M485.3 343h17.7"/>
<path d="M499.9 343l.4 2.4h-.9zM499.9 343v4.9M306.9 363.5h-3l-71.9 45.4M119.3 381.9l-15.9 38.2M128.8 385.8l-13.4 32.4M252.9 385.3l.7 .7-2.3 1.3zM305.6 382.5h-3l-73.6 31M100.5 418.9l83.3 34.6M103.9 417.6l.9 .4-1.4 2.1zM112.4 417l73.2 30.3M115.8 415.7l1 .4-1.4 2.1zM229 413.5l2.1-1.4 .5 .9z"/>
<path d="M232 408.9l1.9-1.7 .5 .9zM92.3 421.5v80.1M254.4 437.8l17.4 7.2M256.4 433.1l17.4 7.2M271.3 436.6l1 .4-1.4 2.1zM273.4 433.1l-2.5 6M198.6 454.4l-9.1 21.8M203.2 456.3l-9 21.8M268.9 443.8l-.5 2.5-.9-.4zM268.9 443.8l-1.9 4.6M185 470.9l5.8 2.4M188.6 471.8l2.2 1.5-2.6-.5z"/>
<path d="M195.4 475.2l2.5 .5-.4 .9zM195.4 475.2l4.6 1.9M91.8 499.1h1l-.5 2.5zM89.1 501.6h77.6"/>
</g>
<g fill="#000">
<path d="M85.9 89.3l.5 2.5h-1z" fill-rule="evenodd"/>
<path d="M321.5 127.4l.5 2.5h-.9z" fill-rule="evenodd"/>
<path d="M321.1 156.7h.9l-.5 2.4z" fill-rule="evenodd"/>
<path d="M321.5 159.1l.5 2.5h-.9z" fill-rule="evenodd"/>
<path d="M85.4 213.8h1l-.5 2.5z" fill-rule="evenodd"/>
<path d="M321.1 220.2h.9l-.5 2.4z" fill-rule="evenodd"/>
<path d="M168.3 308.6l2.5-.5v1z" fill-rule="evenodd"/>
<path d="M261 308.1l2.5 .5-2.5 .5z" fill-rule="evenodd"/>
<path d="M92.3 336.6l.5 2.5h-1z" fill-rule="evenodd"/>
<path d="M499.4 334.1h.9l-.4 2.5z" fill-rule="evenodd"/>
<path d="M137.1 338.8l-.5 2.5-1-.4z" fill-rule="evenodd"/>
<path d="M144.1 348.6l-.4 2.6-1-.4z" fill-rule="evenodd"/>
<path d="M499.9 343l.4 2.4h-.9z" fill-rule="evenodd"/>
<path d="M252.9 385.3l.7 .7-2.3 1.3z" fill-rule="evenodd"/>
<path d="M103.9 417.6l.9 .4-1.4 2.1z" fill-rule="evenodd"/>
<path d="M115.8 415.7l1 .4-1.4 2.1z" fill-rule="evenodd"/>
<path d="M229 413.5l2.1-1.4 .5 .9z" fill-rule="evenodd"/>
<path d="M232 408.9l1.9-1.7 .5 .9z" fill-rule="evenodd"/>
<path d="M271.3 436.6l1 .4-1.4 2.1z" fill-rule="evenodd"/>
<path d="M268.9 443.8l-.5 2.5-.9-.4z" fill-rule="evenodd"/>
<path d="M188.6 471.8l2.2 1.5-2.6-.5z" fill-rule="evenodd"/>
<path d="M195.4 475.2l2.5 .5-.4 .9z" fill-rule="evenodd"/>
<path d="M91.8 499.1h1l-.5 2.5z" fill-rule="evenodd"/>
</g>
<g font-size="8.4">
<text x="561.9" y="480.1">16X FILLETS .0625</text>
<text x="743" y="484.7">EL CAMINO COLLEGE</text>
<text x="742.4" y="506.2">TEMPERATURE DIAL</text>
</g>
<g font-size="7">
<text x="654.8" y="389.8">NOTES:</text>
<text x="654.8" y="398.2">0. MASS: 0.018 lbmass.</text>
<text x="654.8" y="406.5">1. DRAWING IN ACCORDANCE WITH ASME Y14.5-2022</text>
<text x="654.8" y="414.9">2. ALL DIMENSIONS IN INCHES.</text>
<text x="654.8" y="423.3">3. MATERIALS: Aluminum 6061.</text>
<text x="654.8" y="431.7">4. REMOVE BURRS AND BREAK SHARP EDGES</text>
<text x="654.8" y="440">5. TOLERANCES UNLESS NOTED:</text>
<text x="676.7" y="448.4">X.XXX = +/- 0.010</text>
<text x="676.7" y="456.8">X.XX = +/- 0.03</text>
<text x="676.7" y="465.1">ANGLES = +/- 0.5 DEGREE</text>
</g>
<g font-size="6.3">
<text x="728.1" y="524.9">D</text>
<text x="762.8" y="525">Temperature Dial</text>
</g>
<g font-size="4.3">
<text x="654.8" y="478">brenden_deutschman</text>
<text x="699.3" y="478">5/31/2023</text>
</g>
<g font-size="4.2">
<text x="52.8" y="24.4">8</text>
<text x="160.8" y="24.4">7</text>
<text x="268.7" y="24.4">6</text>
<text x="376.7" y="24.4">5</text>
<text x="484.6" y="24.4">4</text>
<text x="592.6" y="24.4">3</text>
<text x="700.5" y="24.4">2</text>
<text x="808.5" y="24.4">1</text>
<text x="8.8" y="71.4">D</text>
<text x="852" y="71.4">D</text>
<text x="318.6" y="144.8">.25</text>
<text x="81.9" y="154.3">1.00</text>
<text x="318.6" y="192.4">.50</text>
<text x="8.9" y="211.1">C</text>
<text x="852.2" y="211.1">C</text>
<text x="213" y="310.1">.75</text>
<text x="9" y="350.8">B</text>
<text x="497" y="351.8">.05</text>
<text x="852.2" y="350.8">B</text>
<text x="307.7" y="365.1">R.15</text>
<text x="117.3" y="381">.69</text>
<text x="306.5" y="384">R.11</text>
<text x="126.9" y="384.9">.59</text>
<text x="88.2" y="420.6">1.30</text>
<text x="271.5" y="432.2">.04</text>
<text x="178.4" y="470.9">.04</text>
<text x="8.9" y="490.5">A</text>
<text x="852.2" y="490.5">A</text>
<text x="742.9" y="532.6">5 : 1</text>
<text x="812.4" y="532.6">1</text>
<text x="823" y="532.6">1</text>
<text x="52.8" y="537.5">8</text>
<text x="160.8" y="537.5">7</text>
<text x="268.7" y="537.5">6</text>
<text x="376.7" y="537.5">5</text>
<text x="484.6" y="537.5">4</text>
<text x="592.6" y="537.5">3</text>
<text x="700.5" y="537.5">2</text>
<text x="808.5" y="537.5">1</text>
</g>
<text font-size="3.9" x="306" y="343.1">⌀.75</text>
<g font-size="3.5">
<text x="654.8" y="473.2">DRAWN</text>
<text x="654.8" y="482.8">CHECKED</text>
<text x="724.7" y="488.9">TITLE</text>
<text x="654.8" y="492.3">QA</text>
<text x="654.8" y="501.8">MFG</text>
<text x="654.8" y="511.4">APPROVED</text>
<text x="726.7" y="517.7">SIZE</text>
<text x="762.8" y="517.7">DWG NO</text>
<text x="841.4" y="517.7">REV</text>
<text x="724.7" y="530.4">SCALE</text>
<text x="800.9" y="532.6">SHEET</text>
<text x="817.4" y="532.6">OF</text>
</g>
</svg>
